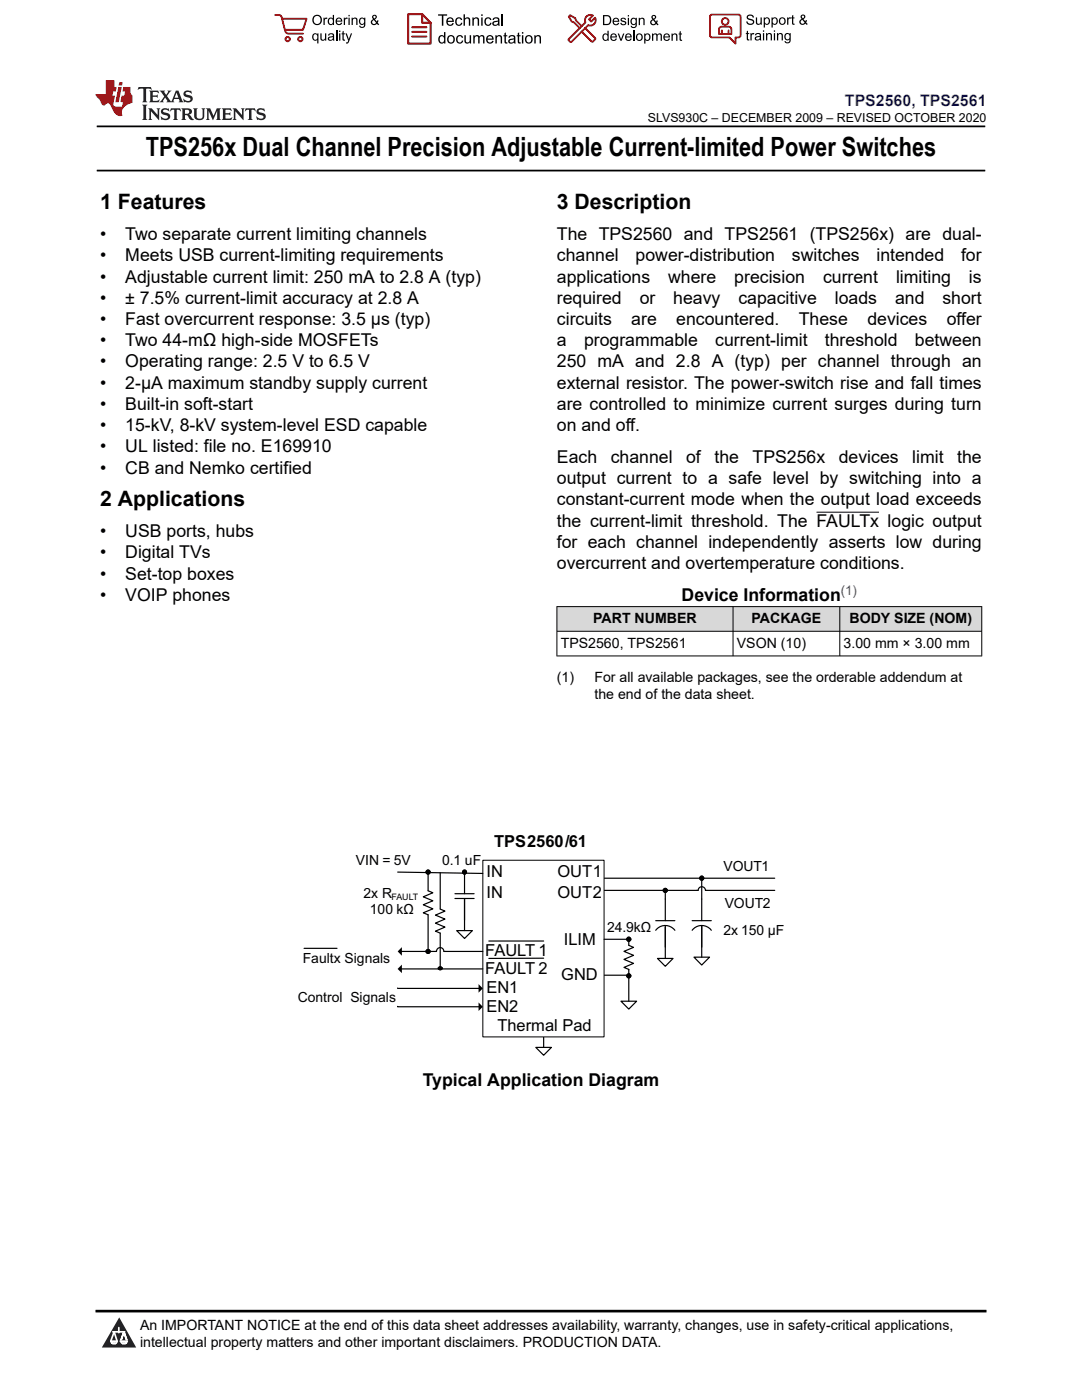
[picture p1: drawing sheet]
<svg xmlns="http://www.w3.org/2000/svg" width="216mm" height="279mm" viewBox="0 0 216 279" stroke-linecap="round" stroke-linejoin="round" font-family="sans-serif">
<path d="M19.3 25.2h177.3M19.3 34h177.3" fill="none" stroke="#000" stroke-width=".35"/>
<path d="M162.9 102.2h12.5" fill="none" stroke="#000" stroke-width=".2"/>
<g fill="#d8d8d8">
<path d="M111.1 121.1h84.8v4.9h-84.8z" fill-rule="evenodd"/>
<path d="M111.2 121.1h35v4.8h-35z" fill-rule="evenodd"/>
<path d="M146.3 121.1h21.2v4.8h-21.2z" fill-rule="evenodd"/>
<path d="M167.6 121.1h28.2v4.8h-28.2z" fill-rule="evenodd"/>
</g>
<path d="M111.1 121.1h84.9M111.1 126h84.9M111.1 130.9h84.9M111.1 121v10M146.3 121v10M167.6 121v10M195.9 121v10" fill="none" stroke="#000" stroke-width=".2"/>
<path d="M106.9 209h3.1l-1.5 1.6z" fill="#fff"/>
<path d="M106.9 209h3.1l-1.5 1.6zM108.5 202.7v6.3" fill="none" stroke="#000" stroke-width=".24"/>
<path d="M96.3 171.7h24.2v35.2h-24.2z" fill-rule="evenodd" fill="#fff"/>
<path d="M96.3 171.7h24.2v35.2h-24.2z" fill="none" stroke="#000" stroke-width=".2"/>
<path d="M85.4 177.8l1 .4-1.9 .8 1.9 .8-1.9 .8 1.9 .8-1.9 .8 .9 .4M90.8 179.3h3.8M90.8 178.4h3.8M92.7 174v4.4M92.7 179.3v4.3M140 179.4v4.3M125.5 188.7l.9 .4-1.9 .8 1.9 .8-1.9 .8 1.9 .8-1.9 .8 1 .4M138.1 185.7a2.39 2.39 0 0 1 3.8 0M138.1 183.7h3.8M140 184.7v4.3" fill="none" stroke="#000" stroke-width=".24"/>
<path d="M91.1 185.7h3.2l-1.6 1.6z" fill="#fff"/>
<path d="M92.7 179.4v6.3M91.1 185.7h3.2l-1.6 1.6z" fill="none" stroke="#000" stroke-width=".24"/>
<path d="M123.9 199.8h3.1l-1.5 1.6z" fill="#fff"/>
<path d="M123.9 199.8h3.1l-1.5 1.6zM125.5 193.5v6.3" fill="none" stroke="#000" stroke-width=".24"/>
<path d="M138.5 191h3.1l-1.6 1.6z" fill="#fff"/>
<g fill="none" stroke="#000" stroke-width=".24">
<path d="M79.4 174l16.9 .3M85.4 174.5v3.3M120.6 175.3h34M132.8 179.4v4.3M60.7 189.3h6.6M80 189.9h6.8M85.4 182.6v7.3M88.9 189.9h7.4M97.5 187.8h11M120.5 187.5h4.6M120.6 194.6h4.5M125.5 187.9v.8"/>
<path d="M125.5 193.5h.1M130.8 185.7a2.39 2.39 0 0 1 3.9 0M130.8 183.7h3.9M132.8 184.7v4.3M138.5 191h3.1l-1.6 1.6zM140 184.7v6.3M79.3 200.8l16.4 .1"/>
</g>
<g fill="#000">
<path d="M80.2 189v1.7l-.8-.8zM95.5 200.1l.8 .8-.8 .9z"/>
<circle cx="85.4" cy="174" r=".41"/>
<circle cx="92.7" cy="174" r=".41"/>
<circle cx="140" cy="175.3" r=".41"/>
<circle cx="85.4" cy="189.9" r=".41"/>
<circle cx="125.5" cy="187.4" r=".42"/>
<circle cx="125.5" cy="194.8" r=".41"/>
</g>
<g fill="none" stroke="#000" stroke-width=".2">
<circle cx="85.4" cy="174" r=".41"/>
<circle cx="92.7" cy="174" r=".41"/>
<circle cx="140" cy="175.3" r=".41"/>
<circle cx="85.4" cy="189.9" r=".41"/>
<circle cx="125.5" cy="187.4" r=".42"/>
<circle cx="125.5" cy="194.8" r=".41"/>
</g>
<path d="M131.2 191.3h3.1l-1.5 1.5z" fill="#fff"/>
<path d="M87.8 174.2v7.2l1 .4-1.9 .8 1.9 .8-1.9 .8 1.9 .8-1.9 .8 .9 .4v6.7M120.6 177.7h18.7a.73 .73 0 0 1 .7-.7 .73 .73 0 0 1 .8 .7h13.8M132.8 178.1v1.3M140 175.7v3.7M79.3 197.2l16.4 .1M80 193.4h16.3M86.8 189.9l.3-.1a.73 .73 0 0 1 .7-.7 .73 .73 0 0 1 .8 .7l.3 .1M108.5 191.2l-11 .1M131.2 191.3h3.1l-1.5 1.5zM132.8 185v6.3" fill="none" stroke="#000" stroke-width=".24"/>
<g fill="#000">
<path d="M80.2 192.5v1.7l-.9-.8zM95.5 196.4l.8 .9-.8 .8z"/>
<circle cx="132.7" cy="177.7" r=".41"/>
<circle cx="87.9" cy="193.2" r=".36"/>
</g>
<g fill="none" stroke="#000" stroke-width=".2">
<circle cx="132.7" cy="177.7" r=".41"/>
<circle cx="87.9" cy="193.2" r=".36"/>
</g>
<path d="M0 0h215.9v23.8h-215.9z" fill-rule="evenodd" fill="#fff"/>
<path d="M27.7 17.4l-.2 .6 .5-.3h.6v.1v2.2l-.2 .4h1l-.2-.4v-2.2v-.1h.5l.5 .3-.1-.6zM29.8 18.1l.2 .4v1.5l-.2 .4h1.9l.1-.6a1.08 1.08 0 0 1-1.3 .2v-.7h.6l.4 .2v-.6l-.4 .2h-.6v-.6l.2-.1a1 1 0 0 1 1 .2l-.1-.5zM31.8 18.1l1 1.1-1 1.2h.9l-.2-.2 .4-.7 .5 .7-.2 .2h1.6l-.2-.2 .1-.4h1l.1 .4-.1 .2h.9l-.2-.3-.8-2h-.5l-1 2.2-.8-1.1 .9-1.1h-.8l.2 .2-.5 .7-.3-.7 .1-.2zM35.2 18.5l.4 1h-.8zM36.8 18.2a.65 .65 0 0 0-.2 .7 .65 .65 0 0 0 .6 .5l.7 .2 .1 .2a.79 .79 0 0 1-.7 .4 .79 .79 0 0 1-.7-.5l.1 .7 .2-.1a.93 .93 0 0 0 1.1 .1 .93 .93 0 0 0 .4-1 1.46 1.46 0 0 0-1.2-.6l-.1-.3a1.09 1.09 0 0 1 1.2 .2l-.2-.6-.1 .1-.6-.2zM28.4 20.9l.2 .4v2.3l-.2 .3h1l-.2-.3v-2.3l.2-.4zM29.6 21.6l.2 .4v1.6l-.2 .3h.8l-.3-.3v-1.4l1.7 1.8v-2l.2-.4h-.8l.2 .2 .1 1.1-1.2-1.3zM32.3 21.8a.65 .65 0 0 0-.2 .7 .65 .65 0 0 0 .7 .4l.6 .2 .1 .2a.79 .79 0 0 1-.7 .4 .79 .79 0 0 1-.7-.5l.1 .7 .2-.1a.93 .93 0 0 0 1.1 .1 .93 .93 0 0 0 .4-.9 1.46 1.46 0 0 0-1.2-.6l-.1-.4a1.09 1.09 0 0 1 1.2 .2l-.2-.6-.1 .1-.6-.1zM34.1 21.6l-.1 .7a.63 .63 0 0 1 .7-.4l.1 1.7-.3 .3h1l-.2-.3v-1.7a.66 .66 0 0 1 .8 .4l-.1-.7zM36.2 21.6l.2 .4v1.6l-.2 .3h.9l-.2-.2v-.7h.5l.1 .2a.79 .79 0 0 0 1.2 .6l-1-.9a.61 .61 0 0 0 .6-.6 .61 .61 0 0 0-.5-.6zM36.9 21.9h.2a.47 .47 0 0 1 .5 .1 .47 .47 0 0 1 .1 .5l-.2 .2h-.6zM38.5 21.6l.2 .2a2.27 2.27 0 0 0 .4 2 1.04 1.04 0 0 0 1.7-.7v-1.3l.2-.2h-.8l.2 .4v1.1a.6 .6 0 0 1-.6 .6 .6 .6 0 0 1-.6-.6v-1.1l.3-.4zM41.1 21.6l.2 .4v1.6l-.2 .3h.7l-.2-.3v-1.5l.9 1.9 .8-1.9v1.5l-.2 .3h1l-.3-.3v-1.6l.3-.4h-.8l-.7 1.5-.7-1.5zM44.3 21.6l.2 .4v1.6l-.2 .3h1.9l.1-.5a1.09 1.09 0 0 1-1.3 .1v-.6h.6l.4 .1v-.6l-.4 .2h-.6v-.6l.2-.1a1.01 1.01 0 0 1 1 .3l-.1-.6zM46.4 21.6l.3 .4v1.6l-.3 .3h.8l-.2-.3v-1.4l1.6 1.8v-2l.2-.4h-.7l.2 .2v1.1l-1.2-1.3zM49 21.6l-.1 .7a.63 .63 0 0 1 .8-.4v1.7l-.3 .3h1l-.2-.3v-1.7a.66 .66 0 0 1 .8 .4l-.1-.7zM51.4 21.8a.65 .65 0 0 0-.2 .7 .65 .65 0 0 0 .6 .4l.6 .2 .2 .2a.79 .79 0 0 1-.8 .4 .79 .79 0 0 1-.6-.5l.1 .7 .2-.1a.93 .93 0 0 0 1 .1 .93 .93 0 0 0 .5-.9 1.46 1.46 0 0 0-1.3-.6l-.1-.4a1.09 1.09 0 0 1 1.3 .2l-.2-.6-.2 .1-.5-.1z" fill="#231f20"/>
<path d="M21.1 16v2.8h-2.1l.1 .3 .9 1a.95 .95 0 0 0 .9 .9 .59 .59 0 0 1 .6-.4 .59 .59 0 0 1 .5 .4l.4 .8a1.59 1.59 0 0 0 2.1 1.3 1.61 1.61 0 0 1 1-2.2l1-.4-.1-1.5a1.59 1.59 0 0 1-.4-1.6h-1.4l-.2 .9h.5l-.1 .8h-.5l-.2 1v.2l.4 .1-.2 .9h-.6a.73 .73 0 0 1-1.1-.7l.3-1.5h-.5l.2-.8h.5l.2-.9h-.5v-1.4zM23.6 17.4l-.6 3h.7l.6-3zM23.8 16.4l-.1 .7h.7l.1-.7z" fill="#ed1c24"/>
<g fill="#000">
<path d="M62.3 4a1 1 0 0 1 2 0 1 1 0 0 1-2 0zM62.8 3.4a.78 .78 0 0 0-.1 1.1 .78 .78 0 0 0 1.1 .1 .78 .78 0 0 0 .1-1.1 .78 .78 0 0 0-1.1-.1z" fill-rule="evenodd"/>
<path d="M62.5 6.8l.4-.2 .4 .3v-.2h.2v2h-.2v-.7a.68 .68 0 0 1-.9-.1 .68 .68 0 0 1 0-.9zM62.6 7a.51 .51 0 0 0-.1 .6 .51 .51 0 0 0 .7 .2 .51 .51 0 0 0 .1-.7 .51 .51 0 0 0-.7-.1z" fill-rule="evenodd"/>
<path d="M64.5 3.5h.3v.3l.1-.3h.3l.1 .1-.1 .2a.32 .32 0 0 0-.3 0 .32 .32 0 0 0-.1 .4v.8h-.3z" fill-rule="evenodd"/>
<path d="M63.9 6.7h.3v.8a.36 .36 0 0 0 .3 .4 .36 .36 0 0 0 .4-.5v-.7h.2v1.4h-.2v-.2a.51 .51 0 0 1-.6 .2 .51 .51 0 0 1-.4-.5z" fill-rule="evenodd"/>
<path d="M65.6 3.7l.4-.2 .4 .2v-.7h.3v2h-.3v-.2a.7 .7 0 0 1-1-.1 .7 .7 0 0 1 .2-1zM65.8 3.8a.51 .51 0 0 0-.1 .7 .51 .51 0 0 0 .6 .2 .51 .51 0 0 0 .1-.7 .51 .51 0 0 0-.6-.2z" fill-rule="evenodd"/>
<path d="M65.6 6.8a.66 .66 0 0 1 .8-.1 .66 .66 0 0 1 .3 .8v.6h-.2l-.1-.2a.52 .52 0 0 1-.7 .2 .52 .52 0 0 1-.2-.6l.3-.2a.42 .42 0 0 0 .6-.3l-.3-.2-.3 .1-.1 .2h-.3zM65.7 7.6a.35 .35 0 0 0 .3 .4 .35 .35 0 0 0 .4-.4v-.2z" fill-rule="evenodd"/>
<path d="M67.7 6.1h.2v.3h-.2zM67.7 6.7h.2v1.4h-.2z" fill-rule="evenodd"/>
<path d="M67.1 3.7a.68 .68 0 0 1 .9-.1 .68 .68 0 0 1 .3 .7h-1.1a.42 .42 0 0 0 .3 .5 .42 .42 0 0 0 .5-.3h.3a.73 .73 0 0 1-1.1 .4 .73 .73 0 0 1-.1-1.2zM67.4 3.8l-.2 .3h.8l-.2-.4z" fill-rule="evenodd"/>
<path d="M68.6 3.5h.2v.3l.2-.3h.3l.1 .1-.1 .2a.32 .32 0 0 0-.4 0 .32 .32 0 0 0-.1 .4v.8h-.2z" fill-rule="evenodd"/>
<path d="M68.3 6.3l.3-.1v.5h.2v.1h-.2v.9l.3 .4a.36 .36 0 0 1-.4 0 .36 .36 0 0 1-.2-.4v-.9h-.1v-.1h.1z" fill-rule="evenodd"/>
<path d="M68.9 6.7h.3l.4 1.1 .4-1.1h.3l-.6 1.4a.51 .51 0 0 1-.6 .6l-.1-.3h.3l.2-.3z" fill-rule="evenodd"/>
<path d="M69.5 3h.3v.3h-.3zM69.5 3.5h.3v1.5h-.3z" fill-rule="evenodd"/>
<path d="M70.2 3.5h.2v.2a.52 .52 0 0 1 .6-.2 .52 .52 0 0 1 .3 .6v.9h-.2v-.9a.34 .34 0 0 0-.3-.4 .34 .34 0 0 0-.4 .3v1h-.2z" fill-rule="evenodd"/>
<path d="M71.8 3.7l.4-.2 .5 .2v-.2h.2v1.3a.64 .64 0 0 1-.5 .8 .64 .64 0 0 1-.7-.5h.2a.41 .41 0 0 0 .5 .2 .41 .41 0 0 0 .2-.5 .69 .69 0 0 1-.9-.1 .69 .69 0 0 1 .1-1zM72 3.8a.5 .5 0 0 0-.1 .7 .5 .5 0 0 0 .7 .1 .5 .5 0 0 0 .1-.6 .5 .5 0 0 0-.7-.2z" fill-rule="evenodd"/>
<path d="M74.4 3.1a.47 .47 0 0 1 .7 .1 .47 .47 0 0 1-.3 .7l.4 .4 .1-.3 .2 .1-.1 .4 .3 .3-.2 .2-.3-.3a.63 .63 0 0 1-1 .1 .63 .63 0 0 1 .3-1l-.3-.4zM74.5 3.4a.27 .27 0 0 0 .5 0 .27 .27 0 0 0-.5 0zM74.4 4.1a.4 .4 0 0 0 0 .6 .4 .4 0 0 0 .6-.1l-.4-.6z" fill-rule="evenodd"/>
<path d="M87.4 2.9h1.8v.2h-.7v2h-.3v-2h-.8z" fill-rule="evenodd"/>
<path d="M87.6 7.2l.5-.2 .5 .2v-.8h.3v2.3h-.3v-.2a.76 .76 0 0 1-1-.1 .76 .76 0 0 1-.1-1zM87.9 7.4a.58 .58 0 0 0-.2 .7 .58 .58 0 0 0 .8 .2 .58 .58 0 0 0 .1-.7 .58 .58 0 0 0-.7-.2z" fill-rule="evenodd"/>
<path d="M89.5 7.2a.81 .81 0 0 1 1.1 .1 .81 .81 0 0 1-.2 1.2 .81 .81 0 0 1-1.1-.2l-.1-.7zM89.6 7.4a.57 .57 0 0 0 0 .8 .57 .57 0 0 0 .8 0 .57 .57 0 0 0 0-.7 .57 .57 0 0 0-.8-.1z" fill-rule="evenodd"/>
<path d="M89.3 3.7a.77 .77 0 0 1 .9-.2 .77 .77 0 0 1 .4 .9h-1.3a.48 .48 0 0 0 .4 .5 .48 .48 0 0 0 .6-.3h.3a.83 .83 0 0 1-1.3 .4 .83 .83 0 0 1 0-1.3zM89.5 3.8l-.2 .4h1l-.3-.5z" fill-rule="evenodd"/>
<path d="M91 3.7a.7 .7 0 0 1 1.2 .3h-.2a.45 .45 0 0 0-.6-.3 .45 .45 0 0 0-.3 .6 .45 .45 0 0 0 .3 .6 .45 .45 0 0 0 .6-.4l.3 .1a.76 .76 0 0 1-1.1 .5 .76 .76 0 0 1-.3-1.1z" fill-rule="evenodd"/>
<path d="M91.2 7.2a.7 .7 0 0 1 1.2 .3l-.3 .1a.45 .45 0 0 0-.5-.4 .45 .45 0 0 0-.3 .7 .45 .45 0 0 0 .3 .6 .45 .45 0 0 0 .6-.4h.2a.76 .76 0 0 1-1 .5 .76 .76 0 0 1-.4-1.1z" fill-rule="evenodd"/>
<path d="M92.5 2.9h.3v.8a.59 .59 0 0 1 .7-.2 .59 .59 0 0 1 .3 .6v1h-.2v-1a.4 .4 0 0 0-.5-.4 .4 .4 0 0 0-.3 .5v.9h-.3z" fill-rule="evenodd"/>
<path d="M92.7 7h.2v.9a.41 .41 0 0 0 .5 .6 .41 .41 0 0 0 .3-.6v-.9h.3v1.7h-.3v-.3a.58 .58 0 0 1-.7 .3 .58 .58 0 0 1-.3-.7z" fill-rule="evenodd"/>
<path d="M94.3 3.5h.2v.2a.59 .59 0 0 1 .7-.2 .59 .59 0 0 1 .4 .6v1h-.3v-1a.41 .41 0 0 0-.4-.4 .41 .41 0 0 0-.4 .5v.9h-.2z" fill-rule="evenodd"/>
<path d="M94.4 7h.3v.3a.56 .56 0 0 1 1 0 .54 .54 0 0 1 .6-.3 .54 .54 0 0 1 .4 .5v1.2h-.3v-1.1a.34 .34 0 0 0-.3-.4 .34 .34 0 0 0-.4 .3v1.2h-.3v-1.1a.38 .38 0 0 0-.5-.3 .38 .38 0 0 0-.2 .5v.9h-.3z" fill-rule="evenodd"/>
<path d="M96 2.9h.3v.3h-.3zM96 3.5h.3v1.6h-.3z" fill-rule="evenodd"/>
<path d="M96.8 3.7a.7 .7 0 0 1 1.3 .3h-.3a.45 .45 0 0 0-.6-.3 .45 .45 0 0 0-.3 .6 .45 .45 0 0 0 .3 .6 .45 .45 0 0 0 .6-.4l.3 .1a.76 .76 0 0 1-1.1 .5 .76 .76 0 0 1-.3-1.1z" fill-rule="evenodd"/>
<path d="M97.2 7.2a.77 .77 0 0 1 .9-.1 .77 .77 0 0 1 .4 .8h-1.2a.48 .48 0 0 0 .3 .6 .48 .48 0 0 0 .6-.4l.3 .1a.83 .83 0 0 1-1.3 .3 .83 .83 0 0 1 0-1.3zM97.4 7.4l-.1 .3h.9l-.2-.4z" fill-rule="evenodd"/>
<path d="M98.8 7h.3v.3a.59 .59 0 0 1 .7-.3 .59 .59 0 0 1 .4 .7v1h-.3v-1a.41 .41 0 0 0-.5-.5 .41 .41 0 0 0-.3 .6v.9h-.3z" fill-rule="evenodd"/>
<path d="M98.4 3.7a.74 .74 0 0 1 1-.2 .74 .74 0 0 1 .3 .9v.7h-.3v-.2a.59 .59 0 0 1-.8 .3 .59 .59 0 0 1-.3-.8l1.1-.3a.42 .42 0 0 0-.4-.4 .42 .42 0 0 0-.5 .3h-.2zM98.6 4.5a.36 .36 0 0 0 .2 .5 .36 .36 0 0 0 .5-.2l.1-.5z" fill-rule="evenodd"/>
<path d="M100.7 6.6l.2-.1v.5h.3v.2h-.3v1l.1 .2h.2l.1 .3a.41 .41 0 0 1-.5-.1 .41 .41 0 0 1-.1-.4v-1h-.2v-.2h.2z" fill-rule="evenodd"/>
<path d="M101.6 7.2a.74 .74 0 0 1 .9-.2 .74 .74 0 0 1 .3 1l.1 .7h-.3v-.2a.59 .59 0 0 1-.8 .2 .59 .59 0 0 1-.3-.8l1-.3a.42 .42 0 0 0-.3-.4 .42 .42 0 0 0-.5 .3h-.3zM101.8 8.1a.36 .36 0 0 0 .1 .5 .36 .36 0 0 0 .5-.3l.2-.4z" fill-rule="evenodd"/>
<path d="M103.3 6.6l.3-.1v.5h.3v.2h-.3v1l.1 .2h.2v.3a.41 .41 0 0 1-.5-.1 .41 .41 0 0 1-.1-.4v-1h-.2v-.2h.2z" fill-rule="evenodd"/>
<path d="M104.1 6.4h.3v.3h-.3zM104.1 7h.3v1.7h-.3z" fill-rule="evenodd"/>
<path d="M105 7.2a.81 .81 0 0 1 1.1 .1 .81 .81 0 0 1-.1 1.2 .81 .81 0 0 1-1.2-.2v-.7zM105.2 7.4a.57 .57 0 0 0-.1 .8 .57 .57 0 0 0 .8 0 .57 .57 0 0 0 0-.7 .57 .57 0 0 0-.7-.1z" fill-rule="evenodd"/>
<path d="M106.6 7h.3v.3a.59 .59 0 0 1 .7-.3 .59 .59 0 0 1 .4 .7v1h-.3v-1a.41 .41 0 0 0-.5-.5 .41 .41 0 0 0-.3 .6v.9h-.3z" fill-rule="evenodd"/>
<path d="M120.3 3h.7a1 1 0 0 1 1 1 1 1 0 0 1-1 1h-.7zM120.6 3.2v1.6h.4a.77 .77 0 0 0 .7-.8 .77 .77 0 0 0-.7-.8z" fill-rule="evenodd"/>
<path d="M120.4 6.9l.4-.2 .4 .2v-.8h.3v2h-.3v-.1a.7 .7 0 0 1-.9-.2 .7 .7 0 0 1 .1-.9zM120.6 7a.51 .51 0 0 0-.1 .7 .51 .51 0 0 0 .6 .1 .51 .51 0 0 0 .1-.6 .51 .51 0 0 0-.6-.2z" fill-rule="evenodd"/>
<path d="M122 6.9a.68 .68 0 0 1 .8-.2 .68 .68 0 0 1 .3 .8h-1.1a.42 .42 0 0 0 .3 .5 .42 .42 0 0 0 .5-.3h.3a.73 .73 0 0 1-1.1 .3 .73 .73 0 0 1 0-1.1zM122.2 7l-.2 .3h.8l-.2-.4z" fill-rule="evenodd"/>
<path d="M122.4 3.7a.68 .68 0 0 1 .8-.1 .68 .68 0 0 1 .4 .8h-1.1a.42 .42 0 0 0 .3 .4 .42 .42 0 0 0 .5-.3l.3 .1a.73 .73 0 0 1-1.2 .3 .73 .73 0 0 1 0-1.2zM122.6 3.8l-.1 .3h.8l-.2-.3z" fill-rule="evenodd"/>
<path d="M123.9 3.7l.1-.1a.62 .62 0 0 1 .9 .3l-.2 .1a.29 .29 0 0 0-.3-.3 .29 .29 0 0 0-.3 .3l.1 .1a.58 .58 0 0 1 .6 .1 .58 .58 0 0 1 .1 .6 .67 .67 0 0 1-1.1-.2l.2-.1a.33 .33 0 0 0 .4 .4 .33 .33 0 0 0 .3-.4 .71 .71 0 0 1-.9-.6z" fill-rule="evenodd"/>
<path d="M123.3 6.7h.2l.4 1.2 .4-1.2h.3l-.6 1.4h-.2z" fill-rule="evenodd"/>
<path d="M125.3 3h.2v.3h-.2zM125.3 3.6h.2v1.4h-.2z" fill-rule="evenodd"/>
<path d="M124.9 6.9a.68 .68 0 0 1 .8-.2 .68 .68 0 0 1 .4 .8h-1.1a.42 .42 0 0 0 .3 .5 .42 .42 0 0 0 .5-.3h.3a.73 .73 0 0 1-1.2 .3 .73 .73 0 0 1 0-1.1zM125.1 7l-.1 .3h.8l-.2-.4z" fill-rule="evenodd"/>
<path d="M126 3.7l.4-.2 .4 .2v-.1h.3v1.2a.64 .64 0 0 1-.5 .8 .64 .64 0 0 1-.8-.5l.3 .1a.41 .41 0 0 0 .5 .2 .41 .41 0 0 0 .2-.6 .69 .69 0 0 1-.9-.1 .69 .69 0 0 1 .1-1zM126.2 3.9a.5 .5 0 0 0-.1 .6 .5 .5 0 0 0 .6 .2 .5 .5 0 0 0 .2-.7 .5 .5 0 0 0-.7-.1z" fill-rule="evenodd"/>
<path d="M126.9 7.4a.73 .73 0 0 1 1.4 0 .73 .73 0 0 1-1.4 0zM127.3 7a.5 .5 0 0 0-.1 .7 .5 .5 0 0 0 .7 0 .5 .5 0 0 0 0-.6 .5 .5 0 0 0-.6-.1z" fill-rule="evenodd"/>
<path d="M127.5 3.6h.2v.2a.52 .52 0 0 1 .6-.3 .52 .52 0 0 1 .3 .6v.9h-.2v-.9a.34 .34 0 0 0-.3-.4 .34 .34 0 0 0-.4 .3v1h-.2z" fill-rule="evenodd"/>
<path d="M128.5 6.7h.3v.2a.67 .67 0 0 1 .9 0 .67 .67 0 0 1 0 .9 .55 .55 0 0 1-.9 .2v.7h-.3zM128.9 7a.5 .5 0 0 0-.1 .7 .5 .5 0 0 0 .6 .1 .5 .5 0 0 0 .2-.6 .5 .5 0 0 0-.7-.2z" fill-rule="evenodd"/>
<path d="M130.1 6.7h.2v.2a.49 .49 0 0 1 .9 0l.4-.2a.42 .42 0 0 1 .5 .4v1h-.3v-.9a.3 .3 0 0 0-.2-.3 .3 .3 0 0 0-.4 .2v1h-.2v-.9a.33 .33 0 0 0-.5-.3 .33 .33 0 0 0-.2 .5v.7h-.2z" fill-rule="evenodd"/>
<path d="M130.1 3.1a.47 .47 0 0 1 .8 .1 .47 .47 0 0 1-.3 .7l.3 .4 .1-.2h.3l-.2 .5 .3 .3-.2 .2-.3-.3a.63 .63 0 0 1-1 .1 .63 .63 0 0 1 .3-1l-.2-.5zM130.2 3.5a.27 .27 0 0 0 .5 0 .27 .27 0 0 0-.5 0zM130.2 4.1a.4 .4 0 0 0 0 .7 .4 .4 0 0 0 .6-.2l-.5-.6z" fill-rule="evenodd"/>
<path d="M132.5 6.9a.68 .68 0 0 1 .9-.2 .68 .68 0 0 1 .3 .8h-1.1a.42 .42 0 0 0 .3 .5 .42 .42 0 0 0 .5-.3h.3a.73 .73 0 0 1-1.1 .3 .73 .73 0 0 1-.1-1.1zM132.7 7l-.1 .3h.8l-.2-.4z" fill-rule="evenodd"/>
<path d="M134 6.7h.2v.2a.52 .52 0 0 1 .6-.2 .52 .52 0 0 1 .4 .6v.8h-.3v-.8a.34 .34 0 0 0-.2-.4 .34 .34 0 0 0-.4 .2l-.1 1h-.2z" fill-rule="evenodd"/>
<path d="M135.6 6.3l.2-.1v.5h.3v.2h-.3v.8l.3 .4a.36 .36 0 0 1-.4 0 .36 .36 0 0 1-.1-.4v-.8h-.2v-.2h.2z" fill-rule="evenodd"/>
<path d="M149.2 3a.8 .8 0 0 1 1.2 .5h-.2a.44 .44 0 0 0-.5-.4 .44 .44 0 0 0-.4 .5l.2 .1a.9 .9 0 0 1 1 .8 .84 .84 0 0 1-.9 .5 .84 .84 0 0 1-.7-.7h.3a.52 .52 0 0 0 .5 .5 .52 .52 0 0 0 .5-.6l-.2-.1a.85 .85 0 0 1-1-.8z" fill-rule="evenodd"/>
<path d="M149 6.3l.3-.2v.5h.2v.2h-.2v.9l.2 .4a.36 .36 0 0 1-.4-.1 .36 .36 0 0 1-.1-.4v-.8h-.2v-.2h.2z" fill-rule="evenodd"/>
<path d="M149.7 6.6h.3v.2l.1-.2h.3l.1 .1-.1 .2a.32 .32 0 0 0-.3 0 .32 .32 0 0 0-.1 .4v.8h-.3z" fill-rule="evenodd"/>
<path d="M150.7 6.8a.66 .66 0 0 1 .9-.2 .66 .66 0 0 1 .3 .9v.6h-.2l-.1-.2a.52 .52 0 0 1-.7 .2 .52 .52 0 0 1-.2-.7l.2-.1a.42 .42 0 0 0 .7-.3l-.3-.2h-.3l-.1 .3-.3-.1zM150.9 7.5a.35 .35 0 0 0 .3 .5 .35 .35 0 0 0 .4-.4v-.3z" fill-rule="evenodd"/>
<path d="M150.8 3.5h.3v.8a.36 .36 0 0 0 .3 .5 .36 .36 0 0 0 .4-.5v-.8h.2v1.4h-.2v-.2a.51 .51 0 0 1-.6 .3 .51 .51 0 0 1-.4-.6z" fill-rule="evenodd"/>
<path d="M152.2 6.1h.3v.2h-.3zM152.2 6.6h.3v1.5h-.3z" fill-rule="evenodd"/>
<path d="M152.4 3.5h.2v.2a.67 .67 0 0 1 .9 0 .67 .67 0 0 1 .1 .9 .55 .55 0 0 1-1 .2v.7h-.2zM152.7 3.8a.5 .5 0 0 0-.1 .7 .5 .5 0 0 0 .7 .1 .5 .5 0 0 0 .1-.6 .5 .5 0 0 0-.7-.2z" fill-rule="evenodd"/>
<path d="M152.9 6.6h.2v.2a.52 .52 0 0 1 .6-.2 .52 .52 0 0 1 .3 .6v.9h-.2v-.9a.34 .34 0 0 0-.3-.4 .34 .34 0 0 0-.4 .2v1.1h-.2z" fill-rule="evenodd"/>
<path d="M153.9 3.5h.3v.2a.67 .67 0 0 1 .9 0 .67 .67 0 0 1 0 .9 .55 .55 0 0 1-.9 .2v.7h-.3zM154.3 3.8a.5 .5 0 0 0-.1 .7 .5 .5 0 0 0 .6 .1 .5 .5 0 0 0 .2-.6 .5 .5 0 0 0-.7-.2z" fill-rule="evenodd"/>
<path d="M154.4 6.1h.3v.2h-.3zM154.4 6.6h.3v1.5h-.3z" fill-rule="evenodd"/>
<path d="M155 6.6h.3v.2a.52 .52 0 0 1 .6-.2 .52 .52 0 0 1 .3 .6v.9h-.2v-.9a.34 .34 0 0 0-.3-.4 .34 .34 0 0 0-.4 .2v1.1h-.3z" fill-rule="evenodd"/>
<path d="M155.4 4.2a.75 .75 0 0 1 1.5 0 .75 .75 0 0 1-1.5 0zM155.8 3.8a.5 .5 0 0 0-.1 .7 .5 .5 0 0 0 .8 0 .5 .5 0 0 0 0-.7 .5 .5 0 0 0-.7 0z" fill-rule="evenodd"/>
<path d="M156.7 6.8l.4-.2 .5 .2v-.2h.2v1.3a.64 .64 0 0 1-.5 .7 .64 .64 0 0 1-.8-.4h.3a.41 .41 0 0 0 .5 .2 .41 .41 0 0 0 .2-.5 .69 .69 0 0 1-.9-.1 .69 .69 0 0 1 .1-1zM156.9 6.9a.5 .5 0 0 0-.1 .7 .5 .5 0 0 0 .6 .1 .5 .5 0 0 0 .2-.7 .5 .5 0 0 0-.7-.1z" fill-rule="evenodd"/>
<path d="M157.1 3.5h.2v.2l.1-.2h.3h.2l-.1 .3a.32 .32 0 0 0-.4 0 .32 .32 0 0 0-.1 .4v.7h-.2z" fill-rule="evenodd"/>
<path d="M158 3.1l.3-.1v.5h.2v.2h-.2v.8l.3 .4a.36 .36 0 0 1-.4 0 .36 .36 0 0 1-.2-.4v-.8h-.1v-.2h.1z" fill-rule="evenodd"/>
<path d="M159.9 3a.47 .47 0 0 1 .7 .1 .47 .47 0 0 1-.3 .7l.4 .5 .1-.3h.2l-.1 .5 .3 .3-.2 .2-.3-.3a.63 .63 0 0 1-1 .1 .63 .63 0 0 1 .3-1l-.3-.5zM160 3.4a.27 .27 0 0 0 .5 0 .27 .27 0 0 0-.5 0zM159.9 4.1a.4 .4 0 0 0 0 .6 .4 .4 0 0 0 .6-.2l-.4-.6z" fill-rule="evenodd"/>
</g>
<path d="M67.2 6.1v2M126.5 6.1v2" fill="none" stroke="#000" stroke-width=".25"/>
<g fill="none" stroke="#de0000" stroke-width=".37">
<path d="M54.9 3h.9a1.19 1.19 0 0 1 .6 1.2l.6 2.1a.85 .85 0 0 0 1 .4h2.5M56.3 3.7h4.9l-.7 2.2h-3.6M116.1 5.2l-1.2-1.1-.1-.5-1-.6-.3 .3 .6 1 .5 .2 1.1 1.1M116.8 5.6l1.9 2v.3l-.4 .4h-.3l-1.9-2zM116.8 5.6l.6-.6a1.07 1.07 0 0 0 1.2-.2 1.07 1.07 0 0 0 .1-1.3l-.7 .8-.5-.4 .8-.8a1.07 1.07 0 0 0-1.2 .2 1.07 1.07 0 0 0-.3 1.2l-3.3 3.3v.3l.3 .3h.2l2.1-2.1M141.7 3.1l.4-.2h5.3l.3 .2 .1 3.9-.2 .4-.8 .1v1.2l-1.3-1.2h-3.4l-.4-.2zM143.5 5.6l.5-.3 1.7 .1 .2 .5v.9h-2.4zM144 6.1v.7M145.4 6.1v.7"/>
<circle cx="57.4" cy="7.8" r=".44"/>
<circle cx="59.9" cy="7.8" r=".44"/>
<circle cx="144.7" cy="4.3" r=".67"/>
</g>
<path d="M100.2 2.9v2.2" fill="none" stroke="#000" stroke-width=".28"/>
<path d="M81.4 2.8h2.8v1.7h1.7v4.2h-4.5zM82.3 6.4h2.8M82.3 5.4h2.8M82.3 7.3h2.8M84.2 2.8l1.7 1.7" fill="none" stroke="#de0000" stroke-width=".42"/>
<path d="M0 261.4h215.9v18h-215.9z" fill-rule="evenodd" fill="#fff"/>
<path d="M23.8 262.9l3.4 6h-6.9z" fill="#231f20"/>
<path d="M22.1 267.7h1.3l-.4 .5h-.3a.55 .55 0 0 1-.6-.5z" fill-rule="evenodd" fill="#fff"/>
<path d="M22.1 267.7h1.3l-.4 .5h-.3a.55 .55 0 0 1-.6-.5z" fill="none" stroke="#231f20" stroke-width=".34"/>
<path d="M22.1 267.7h1.3l-.4 .5h-.5zM22.6 265.8h.1M22.6 265.8h2.3zM23.7 265.9h.1M23.7 264.9v1zM24 267.7h.1" fill="none" stroke="#fff" stroke-width=".34"/>
<path d="M24.7 265.8l-.7 1.9z" fill="#fff"/>
<path d="M24.7 265.8l-.7 1.9z" fill="none" stroke="#fff" stroke-width=".34"/>
<path d="M24.7 265.8l.7 1.9z" fill="#fff"/>
<path d="M24.7 265.8l.7 1.9zM25.3 267.7h.1" fill="none" stroke="#fff" stroke-width=".34"/>
<path d="M22.8 265.8l-.7 1.9z" fill="#fff"/>
<path d="M22.8 265.8l-.7 1.9z" fill="none" stroke="#fff" stroke-width=".34"/>
<path d="M22.8 265.8l.6 1.9z" fill="#fff"/>
<path d="M22.8 265.8l.6 1.9z" fill="none" stroke="#fff" stroke-width=".34"/>
<path d="M24.1 267.7h1.3a.65 .65 0 0 1-.6 .5 .65 .65 0 0 1-.7-.5z" fill-rule="evenodd" fill="#fff"/>
<path d="M24.1 267.7h1.3a.65 .65 0 0 1-.6 .5 .65 .65 0 0 1-.7-.5z" fill="none" stroke="#231f20" stroke-width=".34"/>
<path d="M24 267.7h.1M24.1 267.7h1.3l-.4 .5h-.5z" fill="none" stroke="#fff" stroke-width=".34"/>
<path d="M19 261.7h177.8" fill="none" stroke="#000" stroke-width=".53"/>
<text font-size="5.3" x="29.1" y="31.2">TPS256x Dual Channel Precision Adjustable Current-limited Power Switches</text>
<g font-size="4.2">
<text x="20" y="41.8">1 Features</text>
<text x="111.1" y="41.8">3 Description</text>
<text x="20" y="101.1">2 Applications</text>
</g>
<g font-size="3.5">
<text x="20" y="47.9">•</text>
<text x="25" y="47.9">Two separate current limiting channels</text>
<text x="111.1" y="47.9">The TPS2560 and TPS2561 (TPS256x) are dual-</text>
<text x="20" y="52.2">•</text>
<text x="25" y="52.2">Meets USB current-limiting requirements</text>
<text x="111.1" y="52.2">channel</text>
<text x="126.8" y="52.2">power-distribution</text>
<text x="158" y="52.2">switches</text>
<text x="174.9" y="52.2">intended</text>
<text x="191.8" y="52.2">for</text>
<text x="20" y="56.4">•</text>
<text x="25" y="56.4">Adjustable current limit: 250 mA to 2.8 A (typ)</text>
<text x="111.1" y="56.4">applications</text>
<text x="133.3" y="56.4">where</text>
<text x="146.5" y="56.4">precision</text>
<text x="164.2" y="56.4">current</text>
<text x="178.8" y="56.4">limiting</text>
<text x="193.3" y="56.4">is</text>
<text x="20" y="60.6">•</text>
<text x="20" y="64.9">•</text>
<text x="25" y="60.6">± 7.5% current-limit accuracy at 2.8 A</text>
<text x="25" y="64.9">Fast overcurrent response: 3.5 μs (typ)</text>
<text x="111.1" y="64.9">circuits</text>
<text x="111.1" y="60.6">required</text>
<text x="126" y="64.9">are</text>
<text x="127.6" y="60.6">or</text>
<text x="134.3" y="60.6">heavy</text>
<text x="134.9" y="64.9">encountered.</text>
<text x="147.3" y="60.6">capacitive</text>
<text x="159.4" y="64.9">These</text>
<text x="166.6" y="60.6">loads</text>
<text x="173.1" y="64.9">devices</text>
<text x="178.6" y="60.6">and</text>
<text x="188.1" y="60.6">short</text>
<text x="188.9" y="64.9">offer</text>
<text x="20" y="69.1">•</text>
<text x="25" y="69.1">Two 44-mΩ high-side MOSFETs</text>
<text x="111.1" y="69.1">a</text>
<text x="116.5" y="69.1">programmable</text>
<text x="142.7" y="69.1">current-limit</text>
<text x="164.6" y="69.1">threshold</text>
<text x="182.6" y="69.1">between</text>
<text x="20" y="73.3">•</text>
<text x="20" y="77.6">•</text>
<text x="25" y="73.3">Operating range: 2.5 V to 6.5 V</text>
<text x="25" y="77.6">2-μA maximum standby supply current</text>
<text x="111.1" y="77.6">external resistor. The power-switch rise and fall times</text>
<text x="111.1" y="73.3">250 mA and 2.8 A (typ) per channel through an</text>
<text x="20" y="81.8">•</text>
<text x="25" y="81.8">Built-in soft-start</text>
<text x="111.1" y="81.8">are controlled to minimize current surges during turn</text>
<text x="20" y="86">•</text>
<text x="25" y="86">15-kV, 8-kV system-level ESD capable</text>
<text x="111.1" y="86">on and off.</text>
<text x="20" y="90.3">•</text>
<text x="20" y="94.5">•</text>
<text x="25" y="90.3">UL listed: file no. E169910</text>
<text x="25" y="94.5">CB and Nemko certified</text>
<text x="111.1" y="92.4">Each</text>
<text x="121.9" y="92.4">channel</text>
<text x="136.9" y="92.4">of</text>
<text x="142.6" y="92.4">the</text>
<text x="150.2" y="92.4">TPS256x</text>
<text x="167.4" y="92.4">devices</text>
<text x="182" y="92.4">limit</text>
<text x="191" y="92.4">the</text>
<text x="111.1" y="96.6">output current to a safe level by switching into a</text>
<text x="111.1" y="100.9">constant-current mode when the output load exceeds</text>
<text x="20" y="107.2">•</text>
<text x="25" y="107.2">USB ports, hubs</text>
<text x="111.1" y="105.1">the current-limit threshold. The FAULTx logic output</text>
<text x="20" y="111.4">•</text>
<text x="25" y="111.4">Digital TVs</text>
<text x="111.1" y="113.6">overcurrent and overtemperature conditions.</text>
<text x="111.1" y="109.3">for each channel independently asserts low during</text>
<text x="20" y="115.7">•</text>
<text x="20" y="119.9">•</text>
<text x="25" y="115.7">Set-top boxes</text>
<text x="25" y="119.9">VOIP phones</text>
<text x="136" y="119.9">Device Information</text>
<text x="84.4" y="216.7">Typical Application Diagram</text>
</g>
<g font-size="3.3">
<text x="98.6" y="169">TPS2560/61</text>
<text x="97.1" y="175.1">IN</text>
<text x="97.1" y="179.2">IN</text>
<text x="111.2" y="175.1">OUT1</text>
<text x="111.2" y="179.2">OUT2</text>
<text x="96.8" y="190.8">FAULT 1</text>
<text x="112.5" y="188.6">ILIM</text>
<text x="96.8" y="194.4">FAULT 2</text>
<text x="112" y="195.7">GND</text>
<text x="97.1" y="198.2">EN1</text>
<text x="97.1" y="202">EN2</text>
<text x="99.3" y="205.7">Thermal Pad</text>
</g>
<text font-size="3.2" fill="#00f" x="168.6" y="21.1">TPS2560, TPS2561</text>
<g font-size="2.8">
<text x="118.4" y="124.3">PART NUMBER</text>
<text x="150" y="124.3">PACKAGE</text>
<text x="169.5" y="124.3">BODY SIZE (NOM)</text>
<text x="111.9" y="129.3">TPS2560, TPS2561</text>
<text x="147" y="129.3">VSON (10)</text>
<text x="168.3" y="129.3">3.00 mm × 3.00 mm</text>
<text x="111.1" y="136.1">(1)</text>
<text x="118.6" y="136.1">For all available packages, see the orderable addendum at</text>
<text x="118.6" y="139.4">the end of the data sheet.</text>
<text x="71" y="172.6">VIN = 5V</text>
<text x="88.2" y="172.6">0.1 uF</text>
<text x="144.4" y="173.8">VOUT1</text>
<text x="72.5" y="179.2">2x R</text>
<text x="73.8" y="182.5">100 kΩ</text>
<text x="144.6" y="181.2">VOUT2</text>
<text x="121.2" y="186">24.9kΩ</text>
<text x="144.4" y="186.5">2x 150 µF</text>
<text x="60.4" y="192.1">Faultx Signals</text>
<text x="59.4" y="200">Control Signals</text>
<text x="27.9" y="265.5">An IMPORTANT NOTICE at the end of this data sheet addresses availability, warranty, changes, use in safety-critical applications,</text>
<text x="27.9" y="268.9">intellectual property matters and other important disclaimers. PRODUCTION DATA.</text>
</g>
<text font-size="2.6" fill="#00f" x="167.8" y="118.7">(1)</text>
<text font-size="2.5" x="129.3" y="24.3">SLVS930C – DECEMBER 2009 – REVISED OCTOBER 2020</text>
<text font-size="1.8" x="78.1" y="179.7">FAULT</text>
</svg>
